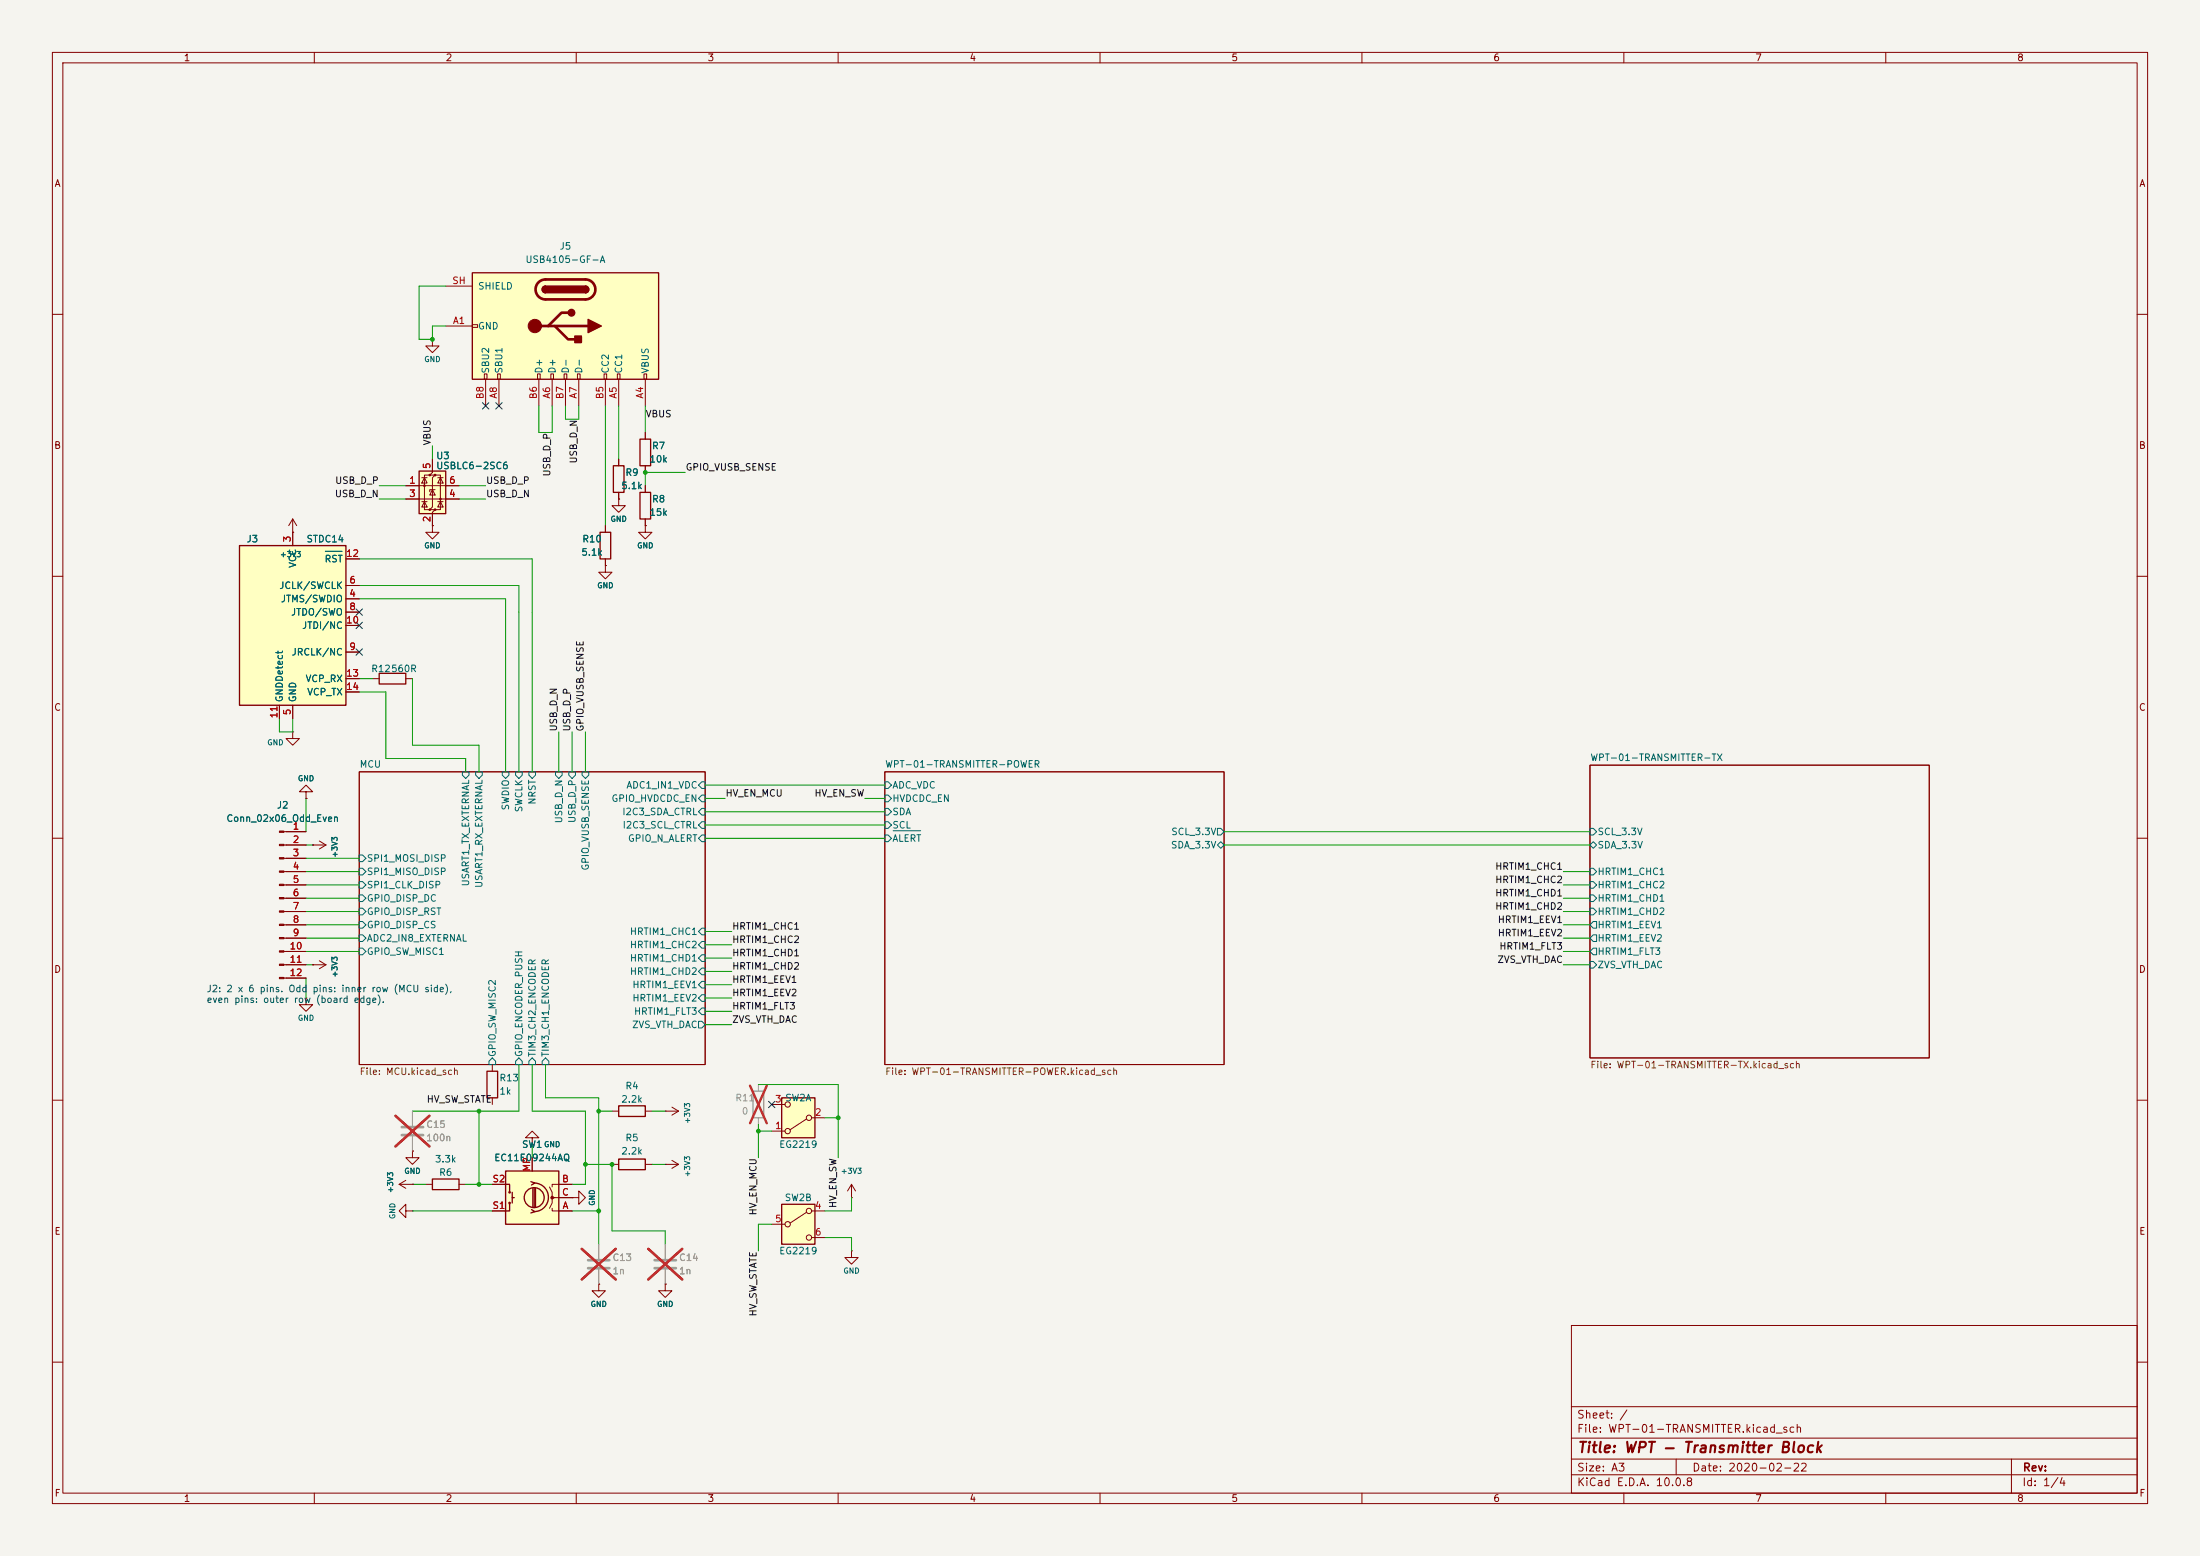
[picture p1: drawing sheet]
<svg xmlns="http://www.w3.org/2000/svg" width="420mm" height="297mm" viewBox="0 0 420 297" stroke-linecap="round" stroke-linejoin="round" font-family="sans-serif">
<path d="M0 0h420v297h-420z" fill="#f5f4ef" stroke="#f5f4ef" stroke-width=".19"/>
<g fill="none" stroke="#840000" stroke-width=".19">
<path d="M10 10h400v277h-400zM12 12h396v273h-396zM60 10v2M110 10v2M160 10v2M210 10v2M260 10v2M310 10v2M360 10v2M10 60h2M408 60h2M10 110h2"/>
<path d="M123.2 100.3v1.3h1.3l-1.3 1.3-1.3-1.3h1.3M123.2 100.3h.1M408 110h2M71.1 129.5h1.3M77.5 129.5h1.2M10 160h2M68.6 147.3h66v55.9h-66zM168.9 147.3h64.8v55.9h-64.8zM303.5 146.1h64.8v55.8h-64.8zM408 160h2M10 210h2M78.7 219.7v1.3h1.3l-1.3 1.2-1.2-1.2h1.2"/>
<path d="M78.7 219.7h.1M408 210h2M81.3 226.1h1.2M87.6 226.1h1.3M162.6 228.6h.1M162.6 226.1l-.8 1.2M162.6 226.1l.7 1.2M162.6 226.1v2.5M114.3 245.1v1.3h1.3l-1.3 1.2-1.3-1.2h1.3M114.3 245.1h.1M300 253h108v32h-108zM10 260h2"/>
<path d="M300 278.5h108M300 274.5h108M300 268.5h108M320 278.5v3M384 278.5v6.5M408 260h2M60 285v2M110 285v2M160 285v2M210 285v2M260 285v2M300 281.5h108"/>
<path d="M310 285v2M360 285v2"/>
</g>
<g fill="none" stroke="#006464" stroke-width=".19">
<path d="M88.3 147.3h1.2v.7l-.6 .6-.6-.6zM90.8 147.3h1.3v.7l-.7 .6-.6-.6zM95.9 147.3h1.3v.7l-.7 .6-.6-.6zM98.4 147.3h1.3v.7l-.6 .6-.7-.6zM101 147.3h1.2v.7l-.6 .6-.6-.6zM106 147.3h1.3v.7l-.6 .6-.7-.6zM108.6 147.3h1.3v.7l-.7 .6-.6-.6zM111.1 147.3h1.3v.7l-.6 .6-.7-.6zM134 149.2h.6v1.3h-.6l-.7-.6zM134 151.8h.6v1.2h-.6l-.7-.6zM134 159.4h.6v1.3h-.6l-.7-.7zM134 156.8h.6v1.3h-.6l-.7-.6z"/>
<path d="M134 154.3h.6v1.3h-.6l-.7-.7zM168.9 149.2h.6l.7 .7-.7 .6h-.6zM168.9 151.8h.6l.7 .6-.7 .6h-.6zM168.9 156.8h.6l.7 .7-.7 .6h-.6zM168.9 154.3h.6l.7 .6-.7 .7h-.6zM168.9 159.4h.6l.7 .6-.7 .7h-.6zM170.5 158.6h5.3M232.4 158.1h.6l.7 .7-.7 .6h-.6zM303.5 158.1h.7l.6 .7-.6 .6h-.7zM68.6 178.4h.6l.6 .7-.6 .6h-.6zM68.6 175.9h.6l.6 .6-.6 .7h-.6zM68.6 170.8h.6l.6 .7-.6 .6h-.6z"/>
<path d="M68.6 173.4h.6l.6 .6-.6 .6h-.6zM68.6 168.3h.6l.6 .6-.6 .6h-.6zM68.6 165.7h.6l.6 .7-.6 .6h-.6zM68.6 163.2h.6l.6 .6-.6 .7h-.6zM134 177.2h.6v1.2h-.6l-.7-.6zM134 179.7h.6v1.3h-.6l-.7-.7zM232.4 161.3l.6-.6 .7 .6-.7 .6zM303.5 161.3l.7-.6 .6 .6-.6 .6zM303.5 165.7h.7l.6 .7-.6 .6h-.7zM303.5 168.3h.7l.6 .6-.6 .6h-.7zM303.5 170.8h.7l.6 .7-.6 .6h-.7zM303.5 173.4h.7l.6 .6-.6 .6h-.7z"/>
<path d="M304.2 175.9h.6v1.3h-.6l-.7-.7zM304.2 178.4h.6v1.3h-.6l-.7-.6zM68.6 181h.6l.6 .6-.6 .6h-.6zM133.3 194.9h.7l.6 .7-.6 .6h-.7zM134 182.2h.6v1.3h-.6l-.7-.6zM134 184.8h.6v1.3h-.6l-.7-.7zM134 187.3h.6v1.3h-.6l-.7-.6zM134 189.9h.6v1.2h-.6l-.7-.6zM134 192.4h.6v1.3h-.6l-.7-.7zM303.5 183.5h.7l.6 .7-.6 .6h-.7zM304.2 181h.6v1.2h-.6l-.7-.6zM94 201.9l.6 .7v.6h-1.3v-.6z"/>
<path d="M99.1 201.9l.6 .7v.6h-1.3v-.6zM101.6 201.9l.6 .7v.6h-1.2v-.6zM104.1 201.9l.7 .7v.6h-1.3v-.6z"/>
</g>
<path d="M72.4 128.5h5.1v2.1h-5.1zM82.5 225h5.1v2.1h-5.1z" fill="none" stroke="#840000" stroke-width=".25"/>
<path d="M76.7 215.1h4.1M76.7 216.7h4.1M112.3 240.5h4M112.3 242.1h4" fill="none" stroke="#9c9b98" stroke-width=".51"/>
<path d="M78.7 212.1v2.8M78.7 216.9v2.8M144.8 207v1.3M144.8 213.4v1.2M114.3 237.5v2.8M114.3 242.3v2.8" fill="none" stroke="#9c9b98" stroke-width=".19"/>
<path d="M75.5 213l6.5 5.8M82 213l-6.5 5.8M143.2 207.2l3.2 7.2M146.4 207.2l-3.2 7.2M111.1 238.4l6.4 5.8M117.5 238.4l-6.4 5.8" fill="none" stroke="#e12e31" stroke-width=".46"/>
<path d="M143.8 208.3h2v5.1h-2z" fill="none" stroke="#9c9b98" stroke-width=".25"/>
<path d="M149.2 209.6h6.4v7.6h-6.4z" fill="#ffffc2"/>
<g fill="none" stroke="#840000" stroke-width=".19">
<path d="M82.5 64.8v1.2h1.3l-1.3 1.3-1.2-1.3h1.2M82.5 64.8h.1M123.2 92.7v1.3M123.2 99.1v1.2M58.4 190.5v1.3h1.3l-1.3 1.2-1.3-1.2h1.3M58.4 190.5h.1M116.8 212.1h1.3M123.2 212.1h1.3M127 212.1h.1M127 212.1h2.5M128.3 211.3l1.2 .8M129.5 212.1l-1.2 .8"/>
<path d="M147.3 215.9h2.6M147.3 210.8h2.6M153.9 213.6l-3.1 2M154.9 213.4h2.6"/>
<circle cx="150.4" cy="210.8" r=".51"/>
<circle cx="150.4" cy="215.9" r=".51"/>
<circle cx="154.4" cy="213.4" r=".51"/>
</g>
<path d="M122.2 94h2v5.1h-2zM118.1 211.1h5.1v2h-5.1zM149.2 209.6h6.4v7.6h-6.4z" fill="none" stroke="#840000" stroke-width=".25"/>
<path d="M90.2 52.1h35.5v20.3h-35.5z" fill="#ffffc2"/>
<g fill="none" stroke="#840000" stroke-width=".19">
<path d="M85.1 54.6h5.1M85.1 62.2h5.1M90.2 62h1v.5h-1zM92.5 71.4h.5v1h-.5zM92.7 72.4v5.1M95 71.4h.5v1h-.5zM95.2 72.4v5.1M102.6 71.4h.5v1h-.5zM102.9 72.4v5.1M105.2 71.4h.5v1h-.5zM105.4 72.4v5.1M107.7 71.4h.5v1h-.5z"/>
<path d="M107.9 72.4v5.1M110.2 71.4h.5v1h-.5zM110.5 72.4v5.1M115.3 71.4h.5v1h-.5zM115.6 72.4v5.1M117.9 71.4h.5v1h-.5zM118.1 72.4v5.1M122.9 71.4h.5v1h-.5zM123.2 72.4v5.1"/>
</g>
<path d="M90.2 52.1h35.5v20.3h-35.5zM104.1 54.6a.64 .64 0 0 0-.6 .6 .64 .64 0 0 0 .6 .7M111.8 54.6a.64 .64 0 0 1 .6 .6 .64 .64 0 0 1-.6 .7" fill="none" stroke="#840000" stroke-width=".25"/>
<path d="M102.8 53.9l.5-.4 .7-.2h7.8a1.91 1.91 0 0 1 1.9 1.9 1.91 1.91 0 0 1-1.9 2h-7.7a1.91 1.91 0 0 1-1.7-1.2 1.91 1.91 0 0 1 .4-2.1zM108.5 59.7h-1.3l-2.6 2.5M102.1 62.2h10.2M105.9 62.2l2.6 2.6h1.2" fill="none" stroke="#840000" stroke-width=".51"/>
<g fill="#840000" stroke="#840000" stroke-width=".25">
<path d="M104.1 54.6h7.7v1.3h-7.7z"/>
<path d="M111.8 54.6a.64 .64 0 0 1 .6 .6 .64 .64 0 0 1-.6 .7z"/>
<path d="M103.7 54.8l.4-.2v1.3a.64 .64 0 0 1-.6-.4 .64 .64 0 0 1 .2-.7z"/>
<path d="M112.3 61l2.5 1.2-2.5 1.3z"/>
<path d="M109.7 64.1h1.3v1.3h-1.3z"/>
<circle cx="109.1" cy="59.7" r=".63"/>
</g>
<circle cx="102.1" cy="62.2" r="1.27" fill="#840000" stroke="#840000" stroke-width=".19"/>
<path d="M80 89.9h5.1v8.1h-5.1z" fill="#ffffc2"/>
<g fill="#840000">
<circle cx="81" cy="92.7" r=".25"/>
<circle cx="82" cy="90.7" r=".25"/>
<circle cx="82" cy="97.3" r=".25"/>
<circle cx="83.1" cy="90.7" r=".25"/>
<circle cx="83.1" cy="97.3" r=".25"/>
<circle cx="84.1" cy="95.2" r=".25"/>
</g>
<g fill="none" stroke="#840000" stroke-width=".19">
<path d="M77.5 92.7h10.1M77.5 95.3h10.1M80.5 95.8h1M80.5 91.2h1M81 91.2l.5 1h-1zM81 95.8l.5 1h-1zM82 90.7h-1v6.6h1M82.5 87.6v2.6l-.5 .5h1.1l-.6 .5v5.6l-.5 .5h1.1l-.6 .5v2.5M82.5 93.5l.6 1h-1.1zM83.1 93.5h-1.1v.4M83.1 90.7h1v6.6h-1M83.6 95.8h1"/>
<path d="M83.6 91.2h1M84.1 91.2l.5 1h-1zM84.1 95.8l.5 1h-1zM118.1 95.3v1.2h1.3l-1.3 1.3-1.3-1.3h1.3M118.1 95.3h.1M118.1 87.6v1.3M118.1 94v1.3M123.2 82.6v1.2M123.2 88.9v1.3"/>
</g>
<path d="M80 89.9h5.1v8.1h-5.1zM117.1 88.9h2v5.1h-2zM122.2 83.8h2v5.1h-2z" fill="none" stroke="#840000" stroke-width=".25"/>
<path d="M149.2 229.9h6.4v7.6h-6.4z" fill="#ffffc2"/>
<g fill="none" stroke="#840000" stroke-width=".19">
<path d="M115.6 108v1.2h1.2l-1.2 1.3-1.3-1.3h1.3M115.6 108h.1M115.6 100.3v1.3M115.6 106.7v1.3M55.9 139.7v1.3h1.2l-1.2 1.2-1.3-1.2h1.3M55.9 139.7h.1M54.2 158.8h4.2M58.4 151.1h1.3l-1.3-1.2-1.3 1.2h1.3v1.3M58.4 152.4h.1M54.2 161.3h4.2M54.2 163.8h4.2M54.2 166.4h4.2"/>
<path d="M54.2 168.9h4.2M54.2 171.5h4.2M54.2 174h4.2M54.2 176.5h4.2M54.2 179.1h4.2M59.7 161.3h.1M59.7 161.3h2.5M61 160.5l1.2 .8M62.2 161.3l-1.2 .8M54.2 184.2h4.2M54.2 181.6h4.2M54.2 186.7h4.2"/>
<path d="M59.7 184.2h.1M59.7 184.2h2.5M61 183.4l1.2 .8M62.2 184.2l-1.2 .7M94 203.2v1.3M94 209.6v1.2M76.2 226.1l1.3 .7M76.2 226.1h2.5M77.5 225.3l-1.3 .8M78.7 226.1h.1M109.2 228.6h1.3v-1.3l1.3 1.3-1.3 1.3v-1.3M109.2 228.6h.1"/>
<path d="M147.3 233.7h2.6M154 231.4l-3.1 2M154.9 231.1h2.6M154.9 236.2h2.6M162.6 238.8v1.2h1.2l-1.2 1.3-1.3-1.3h1.3M162.6 238.8h.1"/>
<circle cx="150.4" cy="233.7" r=".51"/>
<circle cx="154.4" cy="236.2" r=".51"/>
<circle cx="154.4" cy="231.1" r=".51"/>
</g>
<path d="M114.6 101.6h2v5.1h-2zM93 204.5h2v5.1h-2zM149.2 229.9h6.4v7.6h-6.4z" fill="none" stroke="#840000" stroke-width=".25"/>
<g fill="#840000" stroke="#840000" stroke-width=".19">
<path d="M53.3 158.6h.9v.3h-.9z"/>
<path d="M53.3 161.2h.9v.2h-.9z"/>
<path d="M53.3 163.7h.9v.3h-.9z"/>
<path d="M53.3 166.2h.9v.3h-.9z"/>
<path d="M53.3 168.8h.9v.2h-.9z"/>
<path d="M53.3 171.3h.9v.3h-.9z"/>
<path d="M53.3 173.9h.9v.2h-.9z"/>
<path d="M53.3 176.4h.9v.3h-.9z"/>
<path d="M53.3 178.9h.9v.3h-.9z"/>
<path d="M53.3 181.5h.9v.2h-.9z"/>
<path d="M53.3 184h.9v.3h-.9z"/>
<path d="M53.3 186.6h.9v.2h-.9z"/>
</g>
<path d="M45.7 104.1h20.3v30.5h-20.3z" fill="#ffffc2"/>
<path d="M45.7 104.1h20.3v30.5h-20.3z" fill="none" stroke="#840000" stroke-width=".25"/>
<g fill="none" stroke="#840000" stroke-width=".19">
<path d="M55.9 99.1v5M55.9 99.1l-.8 1.2M55.9 99.1l.7 1.2M55.9 101.6h.1M66 114.3h2.6M66 111.8h2.6M66 116.8h2.6M66 119.4h2.6M66 106.7h2.6M53.3 134.6v2.6M55.9 134.6v2.6M66 124.5h2.6"/>
<path d="M66 129.5h2.6M66 132.1h2.6"/>
</g>
<path d="M62.1 105.2h3.2" fill="none" stroke="#006464" stroke-width=".19"/>
<path d="M96.5 223.5h10.2v10.2h-10.2z" fill="#ffffc2"/>
<g fill="none" stroke="#840000" stroke-width=".25">
<path d="M96.5 223.5h10.2v10.2h-10.2zM96.5 226.1h.8v1.5M97.3 229.6v1.5h-.8M97.8 227.6v2M97.8 228.6h.4M101.3 225.6l.8 .2-.6 .4M101.5 230.9l.6 .4-.8 .2M101.7 226.8v3.6M102 225.8a2.73 2.73 0 0 1 2.7 2.7 2.73 2.73 0 0 1-2.7 2.8M102 226.8v3.6M102.2 226.8v3.6M118.1 221.2h5.1v2.1h-5.1z"/>
<circle cx="97.3" cy="229.6" r=".13"/>
<circle cx="97.3" cy="227.6" r=".13"/>
<circle cx="102" cy="228.6" r="1.9"/>
</g>
<g fill="none" stroke="#840000" stroke-width=".19">
<path d="M77.5 92.7h2.5M77.5 95.3h2.5M82.5 87.6v2.6M82.5 97.8v2.5M85.1 92.7h2.5M85.1 95.3h2.5M118.1 95.3h.1M118.1 87.6v1.3M118.1 94v1.3M123.2 82.6v1.2M123.2 88.9v1.3M123.2 92.7v1.3"/>
<path d="M123.2 99.1v1.2M55.9 101.6h.1M55.9 101.6v2.5M66 114.3h2.6M66 111.8h2.6M66 116.8h2.6M66 119.4h2.6M66 106.7h2.6M82.5 100.3v1.3h1.3l-1.3 1.3-1.2-1.3h1.2M82.5 100.3h.1M115.6 108h.1M115.6 100.3v1.3"/>
<path d="M115.6 106.7v1.3M123.2 100.3h.1M53.3 134.6v2.6M55.9 134.6v2.6M66 124.5h2.6M66 129.5h2.6M66 132.1h2.6M54.6 158.8h3.8M58.4 152.4h.1M54.6 161.3h3.8M54.6 163.8h3.8M54.6 166.4h3.8"/>
<path d="M54.6 168.9h3.8M54.6 171.5h3.8M54.6 174h3.8M54.6 176.5h3.8M54.6 179.1h3.8M59.7 161.3h.1M54.6 181.6h3.8M54.6 184.2h3.8M54.6 186.7h3.8M59.7 184.2h.1M78.7 219.7h.1M101.6 217.2h1.3l-1.3-1.3-1.3 1.3h1.3v1.2"/>
<path d="M101.6 218.4h.1M77.5 231.1v-1.2l-1.3 1.2 1.3 1.3v-1.3h1.2M78.7 231.1h.1M78.7 226.1h.1M94 231.1h2.5M94 226.1h2.5M101.6 221v2.5M104.9 226.6l.5 1v1h3.8M105.4 230.6v.5h3.8M105.9 228.6h-.5v1l-.5 1M109.2 226.1h-3.8v.5M109.2 228.6h.1"/>
<path d="M116.8 222.2h1.3M123.2 222.2h1.3M127 222.2h.1M127 222.2h2.5M128.3 221.5l1.2 .7M129.5 222.2l-1.2 .8M114.3 245.1h.1M127 245.1v1.3h1.3l-1.3 1.2-1.3-1.2h1.3M127 245.1h.1"/>
</g>
<circle cx="105.4" cy="228.6" r=".25" fill="#840000" stroke="#840000" stroke-width=".19"/>
<path d="M125 240.5h4M125 242.1h4" fill="none" stroke="#9c9b98" stroke-width=".51"/>
<path d="M78.7 212.1v2.8M78.7 216.9v2.8M114.3 237.5v2.8M127 237.5v2.8M114.3 242.3v2.8M127 242.3v2.8" fill="none" stroke="#9c9b98" stroke-width=".19"/>
<path d="M75.5 213l6.5 5.8M82 213l-6.5 5.8M111.1 238.4l6.4 5.8M117.5 238.4l-6.4 5.8M123.8 238.4l6.4 5.8M130.2 238.4l-6.4 5.8" fill="none" stroke="#e12e31" stroke-width=".46"/>
<g fill="none" stroke="#009600" stroke-width=".19">
<path d="M85.1 54.6h-5.1v10.2h2.5v-2.6h2.6M102.9 77.5v5.1h2.5v-5.1M107.9 77.5v2.5h2.6v-2.5M115.6 77.5v22.8M118.1 77.5v10.1M123.2 77.5v5.1M72.4 95.3h5.1M72.4 92.7h5.1M82.5 85.1v2.5M87.6 95.3h5.1M87.6 92.7h5.1M130.8 90.2h-7.6v2.5"/>
<path d="M68.6 106.7h33v40.6M68.6 111.8h30.5v35.5M68.6 114.3h27.9v33M53.3 137.2v2.5h2.6v-2.5M68.6 129.5h2.5M68.6 132.1h5.1v12.7h15.2v2.5M78.7 129.5v12.7h12.7v5.1M106.7 139.7v7.6M109.2 139.7v7.6M111.8 139.7v7.6M58.4 152.4v6.4M134.6 152.4h3.8"/>
<path d="M134.6 157.5h34.3M134.6 154.9h34.3M134.6 149.9h34.3M165.1 152.4h3.8M233.7 158.8h69.8M58.4 171.5h10.2M58.4 163.8h10.2M58.4 161.3h1.3M58.4 166.4h10.2M58.4 176.5h10.2M58.4 168.9h10.2M58.4 174h10.2"/>
<path d="M58.4 179.1h10.2M134.6 177.8h5.1M134.6 160h34.3M233.7 161.3h69.8M298.4 171.5h5.1M298.4 166.4h5.1M298.4 176.5h5.1M298.4 168.9h5.1M298.4 174h5.1M298.4 179.1h5.1M58.4 186.7v3.8M58.4 181.6h10.2"/>
<path d="M58.4 184.2h1.3M134.6 188h5.1M134.6 185.4h5.1M134.6 182.9h5.1M134.6 180.3h5.1M134.6 195.6h5.1M134.6 193h5.1M134.6 190.5h5.1M298.4 181.6h5.1M298.4 184.2h5.1M91.4 212.1v14M99.1 203.2v8.9h-20.4"/>
<path d="M101.6 203.2v8.9h10.2v14h-2.6M101.6 218.4v2.6M104.1 203.2v6.4h10.2v27.9M114.3 212.1h2.5M124.5 212.1h2.5M144.8 214.6v6.4M144.8 207h15.2v14M144.8 215.9h2.5M157.5 213.4h2.5M78.7 226.1h2.6M78.7 231.1h15.3M88.9 226.1h5.1"/>
<path d="M109.2 231.1h5.1M111.8 222.2h5v12.7h10.2v2.6M124.5 222.2h2.5M147.3 233.7h-2.5v5.1M157.5 236.2h5.1v2.6M162.6 228.6v2.5h-5.1"/>
</g>
<path d="M92.1 76.9l1.2 1.2M93.3 76.9l-1.2 1.2M94.6 76.9l1.3 1.2M95.9 76.9l-1.3 1.2M68 118.8l1.2 1.2M68 116.2l1.2 1.2M69.2 118.8l-1.2 1.2M69.2 116.2l-1.2 1.2M68 123.9l1.2 1.2M69.2 123.9l-1.2 1.2M146.7 210.2l1.2 1.2M147.9 210.2l-1.2 1.2" fill="none" stroke="#000084" stroke-width=".19"/>
<path d="M62.1 105.2h3.2" fill="none" stroke="#006464" stroke-width=".19"/>
<g fill="#009600">
<circle cx="82.5" cy="64.8" r=".46"/>
<circle cx="123.2" cy="90.2" r=".46"/>
<circle cx="111.8" cy="222.2" r=".46"/>
<circle cx="144.8" cy="215.9" r=".46"/>
<circle cx="160" cy="213.4" r=".46"/>
<circle cx="91.4" cy="212.1" r=".46"/>
<circle cx="91.4" cy="226.1" r=".46"/>
<circle cx="116.8" cy="222.2" r=".46"/>
<circle cx="114.3" cy="231.1" r=".46"/>
<circle cx="114.3" cy="212.1" r=".46"/>
</g>
<text font-size="2" fill="#840000" x="301" y="277.8">Title: WPT - Transmitter Block</text>
<g font-size="1.5" fill="#840000">
<text x="300.9" y="273.8">File: WPT-01-TRANSMITTER.kicad_sch</text>
<text x="300.9" y="271.1">Sheet: /</text>
<text x="300.9" y="281.2">Size: A3</text>
<text x="322.9" y="281.2">Date: 2020-02-22</text>
<text x="386" y="281.2">Rev:</text>
<text x="300.9" y="284">KiCad E.D.A. 10.0.8</text>
<text x="385.9" y="284">Id: 1/4</text>
</g>
<g font-size="1.3" fill="#840000">
<text x="35" y="12">1</text>
<text x="85" y="12">2</text>
<text x="135" y="12">3</text>
<text x="185" y="12">4</text>
<text x="235" y="12">5</text>
<text x="285" y="12">6</text>
<text x="335" y="12">7</text>
<text x="385" y="12">8</text>
<text x="10.3" y="36">A</text>
<text x="408.3" y="36">A</text>
<text x="10.2" y="86">B</text>
<text x="408.2" y="86">B</text>
<text x="10.2" y="136">C</text>
<text x="408.2" y="136">C</text>
<text x="10.2" y="186">D</text>
<text x="408.2" y="186">D</text>
<text x="10.3" y="236">E</text>
<text x="408.3" y="236">E</text>
<text x="10.3" y="286">F</text>
<text x="35" y="287">1</text>
<text x="85" y="287">2</text>
<text x="135" y="287">3</text>
<text x="185" y="287">4</text>
<text x="235" y="287">5</text>
<text x="285" y="287">6</text>
<text x="335" y="287">7</text>
<text x="385" y="287">8</text>
<text x="408.3" y="286">F</text>
</g>
<g font-size="1.3" fill="#006464">
<text x="106.7" y="48">J5</text>
<text x="100.2" y="50.5">USB4105-GF-A</text>
<text x="91.2" y="55.6">SHIELD</text>
<text x="91.2" y="63.2">GND</text>
<text x="93.7" y="71.4" transform="rotate(-90 93.7 71.4)">SBU2</text>
<text x="96.2" y="71.4" transform="rotate(-90 96.2 71.4)">SBU1</text>
<text x="103.8" y="71.4" transform="rotate(-90 103.8 71.4)">D+</text>
<text x="106.4" y="71.4" transform="rotate(-90 106.4 71.4)">D+</text>
<text x="108.9" y="71.4" transform="rotate(-90 108.9 71.4)">D-</text>
<text x="111.5" y="71.4" transform="rotate(-90 111.5 71.4)">D-</text>
<text x="116.5" y="71.4" transform="rotate(-90 116.5 71.4)">CC2</text>
<text x="119.1" y="71.4" transform="rotate(-90 119.1 71.4)">CC1</text>
<text x="124.2" y="71.4" transform="rotate(-90 124.2 71.4)">VBUS</text>
<text x="83.2" y="88">U3</text>
<text x="83.2" y="89.9">USBLC6-2SC6</text>
<text x="123.9" y="88.6">10k</text>
<text x="124.4" y="86.1">R7</text>
<text x="118.5" y="93.7">5.1k</text>
<text x="119.3" y="91.1">R9</text>
<text x="123.9" y="98.8">15k</text>
<text x="124.4" y="96.2">R8</text>
<text x="47" y="103.8">J3</text>
<text x="58.4" y="103.8">STDC14</text>
<text x="61.9" y="107.6">RST</text>
<text x="110.9" y="106.4">5.1k</text>
<text x="111.1" y="103.8">R10</text>
<text x="53.2" y="112.7">JCLK/SWCLK</text>
<text x="56.8" y="108.5" transform="rotate(-90 56.8 108.5)">VCC</text>
<text x="53.5" y="115.3">JTMS/SWDIO</text>
<text x="55.4" y="117.8">JTDO/SWO</text>
<text x="55.6" y="125.4">JRCLK/NC</text>
<text x="57.6" y="120.3">JTDI/NC</text>
<text x="58.2" y="130.5">VCP_RX</text>
<text x="70.8" y="128.6">R12560R</text>
<text x="54.3" y="134.1" transform="rotate(-90 54.3 134.1)">GNDDetect</text>
<text x="56.8" y="134.1" transform="rotate(-90 56.8 134.1)">GND</text>
<text x="58.5" y="133">VCP_TX</text>
<text x="68.6" y="146.8">MCU</text>
<text x="168.9" y="146.8">WPT-01-TRANSMITTER-POWER</text>
<text x="303.5" y="145.6">WPT-01-TRANSMITTER-TX</text>
<text x="52.8" y="154.6">J2</text>
<text x="97.5" y="154.8" transform="rotate(-90 97.5 154.8)">SWDIO</text>
<text x="100" y="155.1" transform="rotate(-90 100 155.1)">SWCLK</text>
<text x="102.6" y="153.7" transform="rotate(-90 102.6 153.7)">NRST</text>
<text x="116.6" y="153.4">GPIO_HVDCDC_EN</text>
<text x="118.7" y="155.9">I2C3_SDA_CTRL</text>
<text x="119.5" y="150.8">ADC1_IN1_VDC</text>
<text x="170.3" y="150.8">ADC_VDC</text>
<text x="170.3" y="153.4">HVDCDC_EN</text>
<text x="170.3" y="155.9">SDA</text>
<text x="43.1" y="157.2">Conn_02x06_Odd_Even</text>
<text x="107.6" y="157.3" transform="rotate(-90 107.6 157.3)">USB_D_N</text>
<text x="110.2" y="157.2" transform="rotate(-90 110.2 157.2)">USB_D_P</text>
<text x="118.7" y="158.4">I2C3_SCL_CTRL</text>
<text x="119.8" y="161">GPIO_N_ALERT</text>
<text x="170.3" y="158.4">SCL</text>
<text x="170.3" y="161">ALERT</text>
<text x="223.5" y="159.7">SCL_3.3V</text>
<text x="304.9" y="159.7">SCL_3.3V</text>
<text x="69.9" y="167.3">SPI1_MISO_DISP</text>
<text x="69.9" y="164.8">SPI1_MOSI_DISP</text>
<text x="112.7" y="166.3" transform="rotate(-90 112.7 166.3)">GPIO_VUSB_SENSE</text>
<text x="223.4" y="162.3">SDA_3.3V</text>
<text x="304.9" y="162.3">SDA_3.3V</text>
<text x="304.9" y="167.3">HRTIM1_CHC1</text>
<text x="69.9" y="172.4">GPIO_DISP_DC</text>
<text x="69.9" y="169.9">SPI1_CLK_DISP</text>
<text x="89.9" y="169.3" transform="rotate(-90 89.9 169.3)">USART1_TX_EXTERNAL</text>
<text x="92.4" y="169.6" transform="rotate(-90 92.4 169.6)">USART1_RX_EXTERNAL</text>
<text x="304.9" y="169.9">HRTIM1_CHC2</text>
<text x="304.9" y="172.4">HRTIM1_CHD1</text>
<text x="69.9" y="177.5">GPIO_DISP_CS</text>
<text x="69.9" y="175">GPIO_DISP_RST</text>
<text x="120.1" y="178.8">HRTIM1_CHC1</text>
<text x="304.9" y="175">HRTIM1_CHD2</text>
<text x="304.9" y="177.5">HRTIM1_EEV1</text>
<text x="69.9" y="180">ADC2_IN8_EXTERNAL</text>
<text x="69.9" y="182.6">GPIO_SW_MISC1</text>
<text x="120.1" y="181.3">HRTIM1_CHC2</text>
<text x="120.1" y="183.8">HRTIM1_CHD1</text>
<text x="304.9" y="180">HRTIM1_EEV2</text>
<text x="304.9" y="182.6">HRTIM1_FLT3</text>
<text x="304.9" y="185.1">ZVS_VTH_DAC</text>
<text x="120.1" y="186.4">HRTIM1_CHD2</text>
<text x="120.6" y="188.9">HRTIM1_EEV1</text>
<text x="120.6" y="191.5">HRTIM1_EEV2</text>
<text x="120.6" y="196.5">ZVS_VTH_DAC</text>
<text x="120.9" y="194">HRTIM1_FLT3</text>
<text x="94.9" y="201.9" transform="rotate(-90 94.9 201.9)">GPIO_SW_MISC2</text>
<text x="100" y="201.9" transform="rotate(-90 100 201.9)">GPIO_ENCODER_PUSH</text>
<text x="102.6" y="201.9" transform="rotate(-90 102.6 201.9)">TIM3_CH2_ENCODER</text>
<text x="105.1" y="201.9" transform="rotate(-90 105.1 201.9)">TIM3_CH1_ENCODER</text>
<text x="95.2" y="206.7">R13</text>
<text x="95.2" y="209.2">1k</text>
<text x="119.3" y="208.2">R4</text>
<text x="118.5" y="210.8">2.2k</text>
<text x="149.8" y="210.5">SW2A</text>
<text x="94.2" y="221.9">EC11E09244AQ</text>
<text x="99.5" y="219.4">SW1</text>
<text x="118.5" y="220.7">2.2k</text>
<text x="119.3" y="218.1">R5</text>
<text x="148.6" y="219.4">EG2219</text>
<text x="82.9" y="222.2">3.3k</text>
<text x="83.7" y="224.7">R6</text>
<text x="149.7" y="229.6">SW2B</text>
<text x="148.6" y="239.7">EG2219</text>
</g>
<g font-size="1.3" fill="#a90000">
<text x="86.2" y="54.5">SH</text>
<text x="86.4" y="62.1">A1</text>
<text x="92.6" y="76.3" transform="rotate(-90 92.6 76.3)">B8</text>
<text x="95.2" y="76.2" transform="rotate(-90 95.2 76.2)">A8</text>
<text x="102.8" y="76.3" transform="rotate(-90 102.8 76.3)">B6</text>
<text x="105.3" y="76.2" transform="rotate(-90 105.3 76.2)">A6</text>
<text x="107.9" y="76.3" transform="rotate(-90 107.9 76.3)">B7</text>
<text x="110.4" y="76.2" transform="rotate(-90 110.4 76.2)">A7</text>
<text x="115.5" y="76.3" transform="rotate(-90 115.5 76.3)">B5</text>
<text x="118" y="76.2" transform="rotate(-90 118 76.2)">A5</text>
<text x="123.1" y="76.2" transform="rotate(-90 123.1 76.2)">A4</text>
<text x="82.5" y="89.6" transform="rotate(-90 82.5 89.6)">5</text>
<text x="78" y="92.6">1</text>
<text x="78" y="95.2">3</text>
<text x="85.6" y="95.2">4</text>
<text x="85.6" y="92.6">6</text>
<text x="82.5" y="99.8" transform="rotate(-90 82.5 99.8)">2</text>
<text x="55.8" y="103.6" transform="rotate(-90 55.8 103.6)">3</text>
<text x="66" y="106.6">12</text>
<text x="66.6" y="111.7">6</text>
<text x="66" y="119.3">10</text>
<text x="66.6" y="114.2">4</text>
<text x="66.6" y="116.8">8</text>
<text x="66.6" y="124.4">9</text>
<text x="66" y="129.5">13</text>
<text x="66" y="132">14</text>
<text x="53.3" y="137.2" transform="rotate(-90 53.3 137.2)">11</text>
<text x="55.8" y="136.6" transform="rotate(-90 55.8 136.6)">5</text>
<text x="55.8" y="158.7">1</text>
<text x="55.8" y="161.2">2</text>
<text x="55.8" y="163.7">3</text>
<text x="55.8" y="166.3">4</text>
<text x="55.8" y="168.8">5</text>
<text x="55.8" y="171.4">6</text>
<text x="55.8" y="173.9">7</text>
<text x="55.8" y="176.4">8</text>
<text x="55.8" y="179">9</text>
<text x="55.2" y="181.5">10</text>
<text x="55.2" y="184.1">11</text>
<text x="55.2" y="186.6">12</text>
<text x="147.9" y="215.8">1</text>
<text x="147.9" y="210.7">3</text>
<text x="155.5" y="213.3">2</text>
<text x="93.9" y="226">S2</text>
<text x="101.5" y="223.7" transform="rotate(-90 101.5 223.7)">MP</text>
<text x="107.2" y="226">B</text>
<text x="93.9" y="231.1">S1</text>
<text x="107.2" y="228.5">C</text>
<text x="107.3" y="231.1">A</text>
<text x="147.9" y="233.6">5</text>
<text x="155.5" y="231.1">4</text>
<text x="155.5" y="236.1">6</text>
</g>
<g font-size="1.3" fill="#0f0f0f">
<text x="123.2" y="80">VBUS</text>
<text x="82.5" y="85.1" transform="rotate(-90 82.5 85.1)">VBUS</text>
<text x="110.5" y="88.6" transform="rotate(-90 110.5 88.6)">USB_D_N</text>
<text x="63.8" y="95.2">USB_D_N</text>
<text x="63.9" y="92.7">USB_D_P</text>
<text x="92.7" y="92.7">USB_D_P</text>
<text x="92.7" y="95.2">USB_D_N</text>
<text x="105.4" y="91.1" transform="rotate(-90 105.4 91.1)">USB_D_P</text>
<text x="130.8" y="90.1">GPIO_VUSB_SENSE</text>
<text x="106.6" y="139.7" transform="rotate(-90 106.6 139.7)">USB_D_N</text>
<text x="109.2" y="139.7" transform="rotate(-90 109.2 139.7)">USB_D_P</text>
<text x="111.7" y="139.7" transform="rotate(-90 111.7 139.7)">GPIO_VUSB_SENSE</text>
<text x="138.4" y="152.4">HV_EN_MCU</text>
<text x="155.4" y="152.4">HV_EN_SW</text>
<text x="285.3" y="166.3">HRTIM1_CHC1</text>
<text x="285.3" y="171.4">HRTIM1_CHD1</text>
<text x="285.3" y="174">HRTIM1_CHD2</text>
<text x="285.3" y="168.9">HRTIM1_CHC2</text>
<text x="139.7" y="177.8">HRTIM1_CHC1</text>
<text x="285.8" y="176.5">HRTIM1_EEV1</text>
<text x="285.8" y="179">HRTIM1_EEV2</text>
<text x="139.7" y="185.4">HRTIM1_CHD2</text>
<text x="139.7" y="180.3">HRTIM1_CHC2</text>
<text x="139.7" y="182.8">HRTIM1_CHD1</text>
<text x="285.8" y="184.1">ZVS_VTH_DAC</text>
<text x="286.1" y="181.6">HRTIM1_FLT3</text>
<text x="139.7" y="190.5">HRTIM1_EEV2</text>
<text x="139.7" y="187.9">HRTIM1_EEV1</text>
<text x="139.7" y="195.5">ZVS_VTH_DAC</text>
<text x="139.7" y="193">HRTIM1_FLT3</text>
<text x="81.4" y="210.8">HV_SW_STATE</text>
<text x="144.7" y="232.1" transform="rotate(-90 144.7 232.1)">HV_EN_MCU</text>
<text x="160" y="230.7" transform="rotate(-90 160 230.7)">HV_EN_SW</text>
<text x="144.7" y="251.4" transform="rotate(-90 144.7 251.4)">HV_SW_STATE</text>
</g>
<g font-size="1.3" fill="#0000c2">
<text x="39.3" y="189.7">J2: 2 x 6 pins. Odd</text>
<text x="39.3" y="191.7">even pins: outer row (board edge).</text>
<text x="59.5" y="189.7">pins: inner row (MCU side),</text>
</g>
<g font-size="1.3" fill="#725600">
<text x="68.6" y="205.5">File: MCU.kicad_sch</text>
<text x="168.9" y="205.5">File: WPT-01-TRANSMITTER-POWER.kicad_sch</text>
<text x="303.5" y="204.2">File: WPT-01-TRANSMITTER-TX.kicad_sch</text>
</g>
<g font-size="1.3" fill="#939391">
<text x="81.3" y="215.6">C15</text>
<text x="140.3" y="210.5">R11</text>
<text x="141.5" y="213.1">0</text>
<text x="81.3" y="218.1">100n</text>
<text x="116.8" y="241">C13</text>
<text x="116.8" y="243.5">1n</text>
<text x="129.5" y="241">C14</text>
<text x="129.5" y="243.5">1n</text>
</g>
<g font-size="1" fill="#006464">
<text x="80.9" y="69.3">GND</text>
<text x="116.5" y="99.8">GND</text>
<text x="53.4" y="106.6">+3V3</text>
<text x="80.9" y="104.9">GND</text>
<text x="121.5" y="104.9">GND</text>
<text x="113.9" y="112.5">GND</text>
<text x="50.9" y="142.5">GND</text>
<text x="56.8" y="149.4">GND</text>
<text x="64.7" y="163.8" transform="rotate(-90 64.7 163.8)">+3V3</text>
<text x="64.7" y="186.7" transform="rotate(-90 64.7 186.7)">+3V3</text>
<text x="56.8" y="195.1">GND</text>
<text x="132" y="214.6" transform="rotate(-90 132 214.6)">+3V3</text>
<text x="103.8" y="219.2">GND</text>
<text x="75.3" y="227.8" transform="rotate(-90 75.3 227.8)">+3V3</text>
<text x="77.1" y="224.3">GND</text>
<text x="132" y="224.8" transform="rotate(-90 132 224.8)">+3V3</text>
<text x="160.4" y="224.3">+3V3</text>
<text x="75.7" y="232.8" transform="rotate(-90 75.7 232.8)">GND</text>
<text x="113.8" y="230.2" transform="rotate(-90 113.8 230.2)">GND</text>
<text x="160.9" y="243.3">GND</text>
<text x="112.7" y="249.7">GND</text>
<text x="125.4" y="249.7">GND</text>
</g>
</svg>
